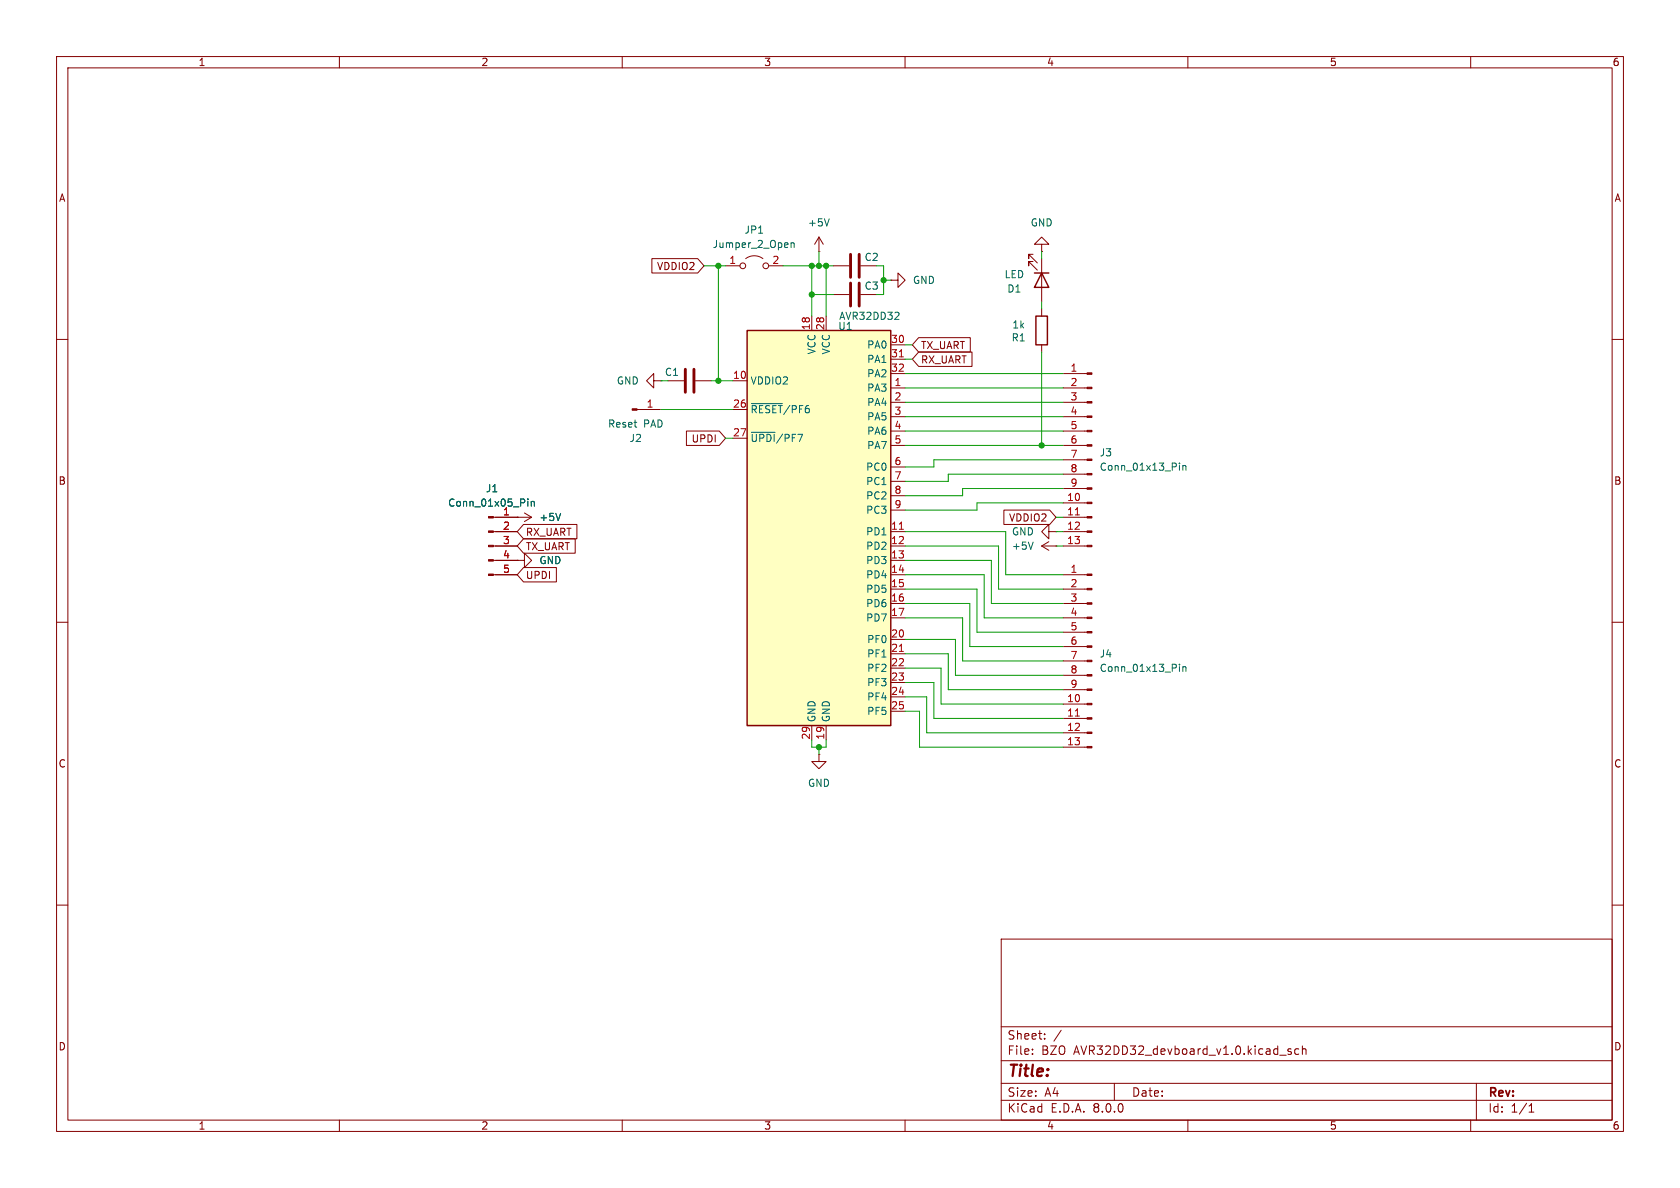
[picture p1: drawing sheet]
<svg xmlns="http://www.w3.org/2000/svg" width="297mm" height="210mm" viewBox="0 0 297 210" stroke-linecap="round" stroke-linejoin="round" font-family="sans-serif">
<g fill="none" stroke="#840000" stroke-width=".18">
<path d="M10 10h277v190h-277zM12 12h273v186h-273zM60 10v2M110 10v2M160 10v2M210 10v2M260 10v2M10 60h2M128.3 47h2.5M131.8 45.7a2.54 2.54 0 0 1 3.1 0M135.9 47h2.5M144.8 44.5h.1"/>
<path d="M144.8 41.9l-.8 1.3M144.8 41.9v2.6M144.8 41.9l.7 1.3M147.3 52.1h2.8M147.3 47h2.8M152.1 52.1h2.8M152.1 47h2.8M157.5 49.5h1.2v-1.2l1.3 1.2-1.3 1.3v-1.3M157.5 49.5h.1M182.6 45h-.7v.7v-.7l1.5 1.5M182.6 46.2h-.7v.8v-.8l1.5 1.6M184.1 43.2h1.3l-1.3-1.3-1.2 1.3h1.2v1.3"/>
<path d="M184.1 44.5h.1M184.1 45.7v7.6M184.1 54.6v1.3M285 60h2M184.1 61v1.2M10 110h2M285 110h2M144.8 133.4v1.2h1.2l-1.2 1.3-1.3-1.3h1.3M144.8 133.4h.1M10 160h2M285 160h2M177 166h108v32h-108z"/>
<path d="M60 198v2M110 198v2M160 198v2M177 194.5h108M177 191.5h108M177 187.5h108M177 181.5h108M182.5 186.3v.1M182.5 185.5v.1M184.7 183.6v.1M184.7 182.8v.1M187.6 182.1l-1.3 2"/>
<path d="M197 191.5v3M210 198v2M226.2 186.5h1.2M228.2 185.5l-.3-.1-.2 .2v.2l.5 .2v.3h-.5M229.6 185.5l-.4-.1-.3 .3v.4l.1 .2h.6M230.2 185.5l.3-.1 .3 .1 .1 .9M230.2 184.9v1.5M260 198v2M261 191.5v6.5M270.3 196.6h.9M270.3 195.5l.4-.4v1.5"/>
<circle cx="131.3" cy="47" r=".51"/>
<circle cx="135.4" cy="47" r=".51"/>
</g>
<path d="M150.4 45v4M150.4 50v4.1M151.9 45v4M151.9 50v4.1" fill="none" stroke="#840000" stroke-width=".51"/>
<path d="M182.9 48.3h2.5M183.1 55.9h2.1v5.1h-2.1zM184.1 48.3l1.3 2.5h-2.5z" fill="none" stroke="#840000" stroke-width=".25"/>
<path d="M146.6 38.7l-.4 1.2M139.9 42.9v.9M139.9 43l.1-.1 .3 .1 .1 .8" fill="none" stroke="#006464" stroke-width=".18"/>
<path d="M132.1 58.4h25.4v69.9h-25.4z" fill="#ffffc2"/>
<path d="M132.1 58.4h25.4v69.9h-25.4z" fill="none" stroke="#840000" stroke-width=".25"/>
<g fill="none" stroke="#840000" stroke-width=".18">
<path d="M115.2 45.7h8.1l1.2 1.3-1.2 1.3h-8.1zM143.5 55.9v2.5M146 55.9v2.5M162.4 59.7h9.1v2.5h-9.1l-1.1-1.2zM112.6 72.4h4.2M115.6 67.3v-1.3l-1.3 1.3 1.3 1.3v-1.3h1.2M116.8 67.3h.1M118.1 67.3h2.8M121.3 76.2h5.9l1.1 1.3-1.1 1.2h-5.9zM122.9 67.3h2.8M129.5 67.3h2.6M129.5 72.4h2.6"/>
<path d="M129.5 77.5h2.6M157.5 68.6h2.5M157.5 71.1h2.5M157.5 73.7h2.5M157.5 61h2.5M157.5 63.5h2.5M157.5 66h2.5M157.5 76.2h2.5M157.5 78.7h2.5M162.4 62.2h9.4v2.6h-9.4l-1.1-1.3zM188 68.6h4.2M188 71.1h4.2"/>
<path d="M188 73.7h4.2M188 66h4.2M188 76.2h4.2M188 78.7h4.2M87.2 94h4.2M87.2 96.5h4.2M87.2 99.1h4.2M87.2 91.4h6.8M91.4 91.4h.1M91.4 99.1h1.3v-1.3l1.3 1.3-1.3 1.2v-1.2M91.4 99.1h.1M92.6 95.2h9.1v2.6h-9.1l-1.2-1.3z"/>
<path d="M92.6 92.7h9.4v2.6h-9.4l-1.2-1.3zM92.7 90.7l1.3 .7M94 91.4l-1.3 .8M157.5 94h2.5M157.5 96.5h2.5M157.5 99.1h2.5M157.5 82.6h2.5M157.5 85.1h2.5M157.5 87.6h2.5M157.5 90.2h2.5M177.5 90.2h8.1l1.1 1.2-1.1 1.3h-8.1zM184.1 96.5h2.6"/>
<path d="M184.1 96.5l1.3 .8M185.4 94v-1.3l-1.3 1.3 1.3 1.3v-1.3h1.3M185.4 95.8l-1.3 .7M186.7 96.5h.1M186.7 94h.1M188 94h4.2M188 96.5h4.2M188 91.4h4.2M188 88.9h4.2M188 86.4h4.2M188 83.8h4.2M188 81.3h4.2"/>
<path d="M87.2 101.6h4.2M92.6 100.3h5.8v2.6h-5.8l-1.2-1.3zM157.5 101.6h2.5M157.5 104.1h2.5M157.5 106.7h2.5M157.5 109.2h2.5M157.5 113h2.5M157.5 115.6h2.5M157.5 118.1h2.5M188 101.6h4.2M188 104.1h4.2M188 106.7h4.2"/>
<path d="M188 109.2h4.2M188 119.4h4.2M188 116.8h4.2M188 114.3h4.2M188 111.8h4.2M143.5 128.3v2.5M146 128.3v2.5M157.5 120.7h2.5M157.5 123.2h2.5M157.5 125.7h2.5M188 132.1h4.2M188 129.5h4.2"/>
<path d="M188 127h4.2M188 124.5h4.2M188 121.9h4.2"/>
</g>
<path d="M159 63.1h.7M159 93.6h.7M190.1 91h.7M159 115.2h.7M190.1 126.6h.7" fill="none" stroke="#a90000" stroke-width=".18"/>
<g fill="none" stroke="#006464" stroke-width=".18">
<path d="M158.2 56.5h.7M158.9 55.3v.4M132.8 71.3h5.5M132.8 76.4h4.2M93.3 88.2v.1M93.3 88.6v.9M93.9 88.6v.9M93.9 88.8l.2-.2 .3 .1 .1 .8M99.1 90.7l-.4 1.3M182.6 95.8l-.4 1.3M208.5 81.9v.1M208.5 82.3v.8"/>
<path d="M209.1 82.3v.8M209.1 82.4l.2-.1h.3l.1 .8M208.5 117.4v.1M208.5 117.8v.9M209.1 117.8v.9M209.1 118l.2-.2 .3 .1 .1 .8"/>
</g>
<g fill="#840000" stroke="#840000" stroke-width=".18">
<path d="M192.2 132h.8v.2h-.8z"/>
<path d="M192.2 129.4h.8v.3h-.8z"/>
<path d="M192.2 126.9h.8v.2h-.8z"/>
<path d="M192.2 124.3h.8v.3h-.8z"/>
<path d="M192.2 121.8h.8v.2h-.8z"/>
<path d="M192.2 119.3h.8v.2h-.8z"/>
<path d="M192.2 116.7h.8v.3h-.8z"/>
<path d="M192.2 114.2h.8v.2h-.8z"/>
<path d="M192.2 111.6h.8v.3h-.8z"/>
<path d="M192.2 109.1h.8v.2h-.8z"/>
<path d="M192.2 106.6h.8v.2h-.8z"/>
<path d="M192.2 104h.8v.3h-.8z"/>
<path d="M192.2 101.5h.8v.2h-.8z"/>
<path d="M192.2 96.4h.8v.2h-.8z"/>
<path d="M192.2 93.9h.8v.2h-.8z"/>
<path d="M192.2 91.3h.8v.3h-.8z"/>
<path d="M192.2 88.8h.8v.2h-.8z"/>
<path d="M192.2 86.2h.8v.3h-.8z"/>
<path d="M192.2 83.7h.8v.2h-.8z"/>
<path d="M192.2 81.2h.8v.2h-.8z"/>
<path d="M192.2 78.6h.8v.3h-.8z"/>
<path d="M192.2 76.1h.8v.2h-.8z"/>
<path d="M192.2 73.5h.8v.3h-.8z"/>
<path d="M192.2 71h.8v.2h-.8z"/>
<path d="M192.2 68.5h.8v.2h-.8z"/>
<path d="M192.2 65.9h.8v.3h-.8z"/>
<path d="M111.8 72.3h.8v.2h-.8z"/>
<path d="M86.4 101.5h.8v.2h-.8z"/>
<path d="M86.4 98.9h.8v.3h-.8z"/>
<path d="M86.4 96.4h.8v.2h-.8z"/>
<path d="M86.4 93.9h.8v.2h-.8z"/>
<path d="M86.4 91.3h.8v.3h-.8z"/>
</g>
<path d="M121.2 65.3v4M122.7 65.3v4" fill="none" stroke="#840000" stroke-width=".51"/>
<g fill="none" stroke="#009600" stroke-width=".18">
<path d="M124.5 47h3.8M127 47v20.3M138.4 47h8.9M143.5 47v8.9M143.5 52.1h3.8M144.8 44.5v2.5M146 47v8.9M154.9 47h1.3v5.1h-1.3M156.2 49.5h1.3M184.1 44.5v1.2M184.1 53.3v1.3M116.8 72.4h12.7"/>
<path d="M116.8 67.3h1.3M125.7 67.3h3.8M128.3 77.5h1.2M160 61h1.3M160 63.5h1.3M160 78.7h28M160 76.2h28M160 66h28M160 73.7h28M160 68.6h28M160 71.1h28M184.1 62.2v16.5"/>
<path d="M160 99.1h15.3v7.6h12.7M160 96.5h16.5v7.6h11.5M160 94h17.8v7.6h10.2M186.7 94h1.3M186.7 96.5h1.3M186.7 91.4h1.3M188 83.8h-20.4v1.3h-7.6M188 81.3h-22.9v1.3h-5.1M188 86.4h-17.8v1.2h-10.2M188 88.9h-15.3v1.3h-12.7M160 118.1h6.4v6.4h21.6M160 115.6h7.6v6.3h20.4"/>
<path d="M160 106.7h11.4v7.6h16.6M160 109.2h10.2v7.6h17.8M160 113h8.9v6.4h19.1M160 104.1h12.7v7.7h15.3M160 101.6h14v7.6h14M143.5 130.8v1.3h2.5v-1.3M144.8 132.1v1.3M160 125.7h2.6v6.4h25.4M160 123.2h3.8v6.3h24.2M160 120.7h5.1v6.3h22.9"/>
</g>
<g fill="#009600" stroke="#009600" stroke-width=".18">
<circle cx="156.2" cy="49.5" r=".46"/>
<circle cx="144.8" cy="47" r=".46"/>
<circle cx="143.5" cy="47" r=".46"/>
<circle cx="146" cy="47" r=".46"/>
<circle cx="184.1" cy="78.7" r=".46"/>
<circle cx="143.5" cy="52.1" r=".46"/>
<circle cx="144.8" cy="132.1" r=".46"/>
<circle cx="127" cy="67.3" r=".46"/>
<circle cx="127" cy="47" r=".46"/>
</g>
<text font-size="2.8" fill="#840000" x="178" y="190.9">Title:</text>
<g font-size="2.1" fill="#840000">
<text x="178" y="184">Sheet:</text>
<text x="178" y="186.7">File:</text>
<text x="184.1" y="186.7">BZO</text>
<text x="189.9" y="186.7">AVR32DD32_devboard_v1.0.kicad_sch</text>
<text x="178" y="196.9">KiCad</text>
<text x="178" y="194.1">Size:</text>
<text x="184.7" y="194.1">A4</text>
<text x="185.7" y="196.9">E.D.A.</text>
<text x="193.3" y="196.9">8.0.0</text>
<text x="200" y="194.1">Date:</text>
<text x="263" y="194.3">Rev:</text>
<text x="263" y="196.9">Id:</text>
<text x="267.1" y="196.9">1/1</text>
</g>
<g font-size="1.8" fill="#840000">
<text x="35" y="11.9">1</text>
<text x="85" y="11.9">2</text>
<text x="135" y="11.9">3</text>
<text x="185" y="11.9">4</text>
<text x="235" y="11.9">5</text>
<text x="285" y="11.9">6</text>
<text x="10.3" y="35.9">A</text>
<text x="285.3" y="35.9">A</text>
<text x="116.1" y="47.9">VDDIO2</text>
<text x="162.7" y="61.9">TX_UART</text>
<text x="162.7" y="64.5">RX_UART</text>
<text x="122.2" y="78.4">UPDI</text>
<text x="10.3" y="85.9">B</text>
<text x="285.3" y="85.9">B</text>
<text x="92.9" y="94.9">RX_UART</text>
<text x="178.3" y="92.4">VDDIO2</text>
<text x="92.9" y="97.5">TX_UART</text>
<text x="92.9" y="102.6">UPDI</text>
<text x="10.3" y="135.9">C</text>
<text x="285.3" y="135.9">C</text>
<text x="10.3" y="185.9">D</text>
<text x="285.3" y="185.9">D</text>
<text x="35" y="199.9">1</text>
<text x="85" y="199.9">2</text>
<text x="135" y="199.9">3</text>
<text x="185" y="199.9">4</text>
<text x="235" y="199.9">5</text>
<text x="285" y="199.9">6</text>
</g>
<g font-size="1.8" fill="#006464">
<text x="131.5" y="41.5">JP1</text>
<text x="142.7" y="40.2">+5V</text>
<text x="182.1" y="40.2">GND</text>
<text x="125.9" y="44">Jumper_2_Open</text>
<text x="152.8" y="46.3">C2</text>
<text x="152.8" y="51.4">C3</text>
<text x="161.3" y="50.4">GND</text>
<text x="177.5" y="49.4">LED</text>
<text x="178" y="51.9">D1</text>
<text x="148.1" y="58.5">U1</text>
<text x="148.3" y="56.7">AVR32DD32</text>
<text x="178.9" y="58.3">1k</text>
<text x="144.4" y="62.8" transform="rotate(-90 144.4 62.8)">VCC</text>
<text x="146.9" y="62.8" transform="rotate(-90 146.9 62.8)">VCC</text>
<text x="153.2" y="61.8">PA0</text>
<text x="153.2" y="64.4">PA1</text>
<text x="178.7" y="60.6">R1</text>
<text x="108.9" y="68.2">GND</text>
<text x="117.4" y="66.6">C1</text>
<text x="132.6" y="68.2">VDDIO2</text>
<text x="153.2" y="69.4">PA3</text>
<text x="153.2" y="72">PA4</text>
<text x="153.2" y="66.9">PA2</text>
<text x="107.4" y="75.8">Reset</text>
<text x="113.8" y="75.8">PAD</text>
<text x="132.6" y="73.3">~{RESET}/PF6</text>
<text x="153.2" y="74.5">PA5</text>
<text x="153.2" y="77.1">PA6</text>
<text x="111.2" y="78.3">J2</text>
<text x="132.6" y="78.3">~{UPDI}/PF7</text>
<text x="153" y="83.4">PC0</text>
<text x="153.2" y="79.6">PA7</text>
<text x="194.3" y="80.9">J3</text>
<text x="194.3" y="83.4">Conn_01x13_Pin</text>
<text x="79.1" y="89.8">Conn_01x05_Pin</text>
<text x="85.8" y="87.2">J1</text>
<text x="153" y="86">PC1</text>
<text x="153" y="88.5">PC2</text>
<text x="95.3" y="92.3">+5V</text>
<text x="153" y="94.8">PD1</text>
<text x="153" y="91">PC3</text>
<text x="178.8" y="94.8">GND</text>
<text x="95.3" y="99.9">GND</text>
<text x="153" y="97.4">PD2</text>
<text x="153" y="99.9">PD3</text>
<text x="178.8" y="97.4">+5V</text>
<text x="153" y="102.5">PD4</text>
<text x="153" y="105">PD5</text>
<text x="153" y="107.5">PD6</text>
<text x="153" y="110.1">PD7</text>
<text x="153.2" y="113.9">PF0</text>
<text x="153.2" y="116.4">PF1</text>
<text x="153.2" y="119">PF2</text>
<text x="194.3" y="116.4">J4</text>
<text x="194.3" y="119">Conn_01x13_Pin</text>
<text x="153.2" y="121.5">PF3</text>
<text x="153.2" y="124.1">PF4</text>
<text x="144.4" y="127.8" transform="rotate(-90 144.4 127.8)">GND</text>
<text x="146.9" y="127.8" transform="rotate(-90 146.9 127.8)">GND</text>
<text x="153.2" y="126.6">PF5</text>
<text x="142.7" y="139.3">GND</text>
</g>
<g font-size="1.8" fill="#a90000">
<text x="128.8" y="46.7">1</text>
<text x="136.5" y="46.7">2</text>
<text x="143.3" y="58.5" transform="rotate(-90 143.3 58.5)">18</text>
<text x="145.8" y="58.5" transform="rotate(-90 145.8 58.5)">28</text>
<text x="157.4" y="60.7">30</text>
<text x="157.4" y="63.2">31</text>
<text x="157.4" y="65.8">32</text>
<text x="189.2" y="65.8">1</text>
<text x="129.5" y="67.1">10</text>
<text x="158" y="68.3">1</text>
<text x="158" y="70.9">2</text>
<text x="189.2" y="68.3">2</text>
<text x="189.2" y="70.9">3</text>
<text x="114.2" y="72.1">1</text>
<text x="129.5" y="72.1">26</text>
<text x="129.5" y="77.2">27</text>
<text x="158" y="73.4">3</text>
<text x="158" y="75.9">4</text>
<text x="189.2" y="73.4">4</text>
<text x="189.2" y="75.9">5</text>
<text x="158" y="78.5">5</text>
<text x="158" y="82.3">6</text>
<text x="189.2" y="78.5">6</text>
<text x="189.2" y="81">7</text>
<text x="189.2" y="83.6">8</text>
<text x="158" y="84.8">7</text>
<text x="158" y="87.4">8</text>
<text x="158" y="89.9">9</text>
<text x="188.6" y="88.6">10</text>
<text x="189.2" y="86.1">9</text>
<text x="88.8" y="91.2">1</text>
<text x="88.8" y="93.7">2</text>
<text x="157.4" y="93.7">11</text>
<text x="188.6" y="91.2">11</text>
<text x="188.6" y="93.7">12</text>
<text x="88.8" y="96.3">3</text>
<text x="88.8" y="98.8">4</text>
<text x="88.8" y="101.3">5</text>
<text x="157.4" y="96.3">12</text>
<text x="157.4" y="98.8">13</text>
<text x="157.4" y="101.3">14</text>
<text x="188.6" y="96.3">13</text>
<text x="189.2" y="101.3">1</text>
<text x="157.4" y="103.9">15</text>
<text x="157.4" y="106.4">16</text>
<text x="189.2" y="103.9">2</text>
<text x="189.2" y="106.4">3</text>
<text x="157.4" y="109">17</text>
<text x="157.4" y="112.8">20</text>
<text x="189.2" y="109">4</text>
<text x="189.2" y="111.5">5</text>
<text x="157.4" y="115.3">21</text>
<text x="157.4" y="117.9">22</text>
<text x="189.2" y="114">6</text>
<text x="189.2" y="116.6">7</text>
<text x="189.2" y="119.1">8</text>
<text x="157.4" y="120.4">23</text>
<text x="157.4" y="122.9">24</text>
<text x="157.4" y="125.5">25</text>
<text x="188.6" y="124.2">10</text>
<text x="189.2" y="121.7">9</text>
<text x="143.3" y="130.9" transform="rotate(-90 143.3 130.9)">29</text>
<text x="145.8" y="130.9" transform="rotate(-90 145.8 130.9)">19</text>
<text x="188.6" y="126.7">11</text>
<text x="188.6" y="129.3">12</text>
<text x="188.6" y="131.8">13</text>
</g>
</svg>
